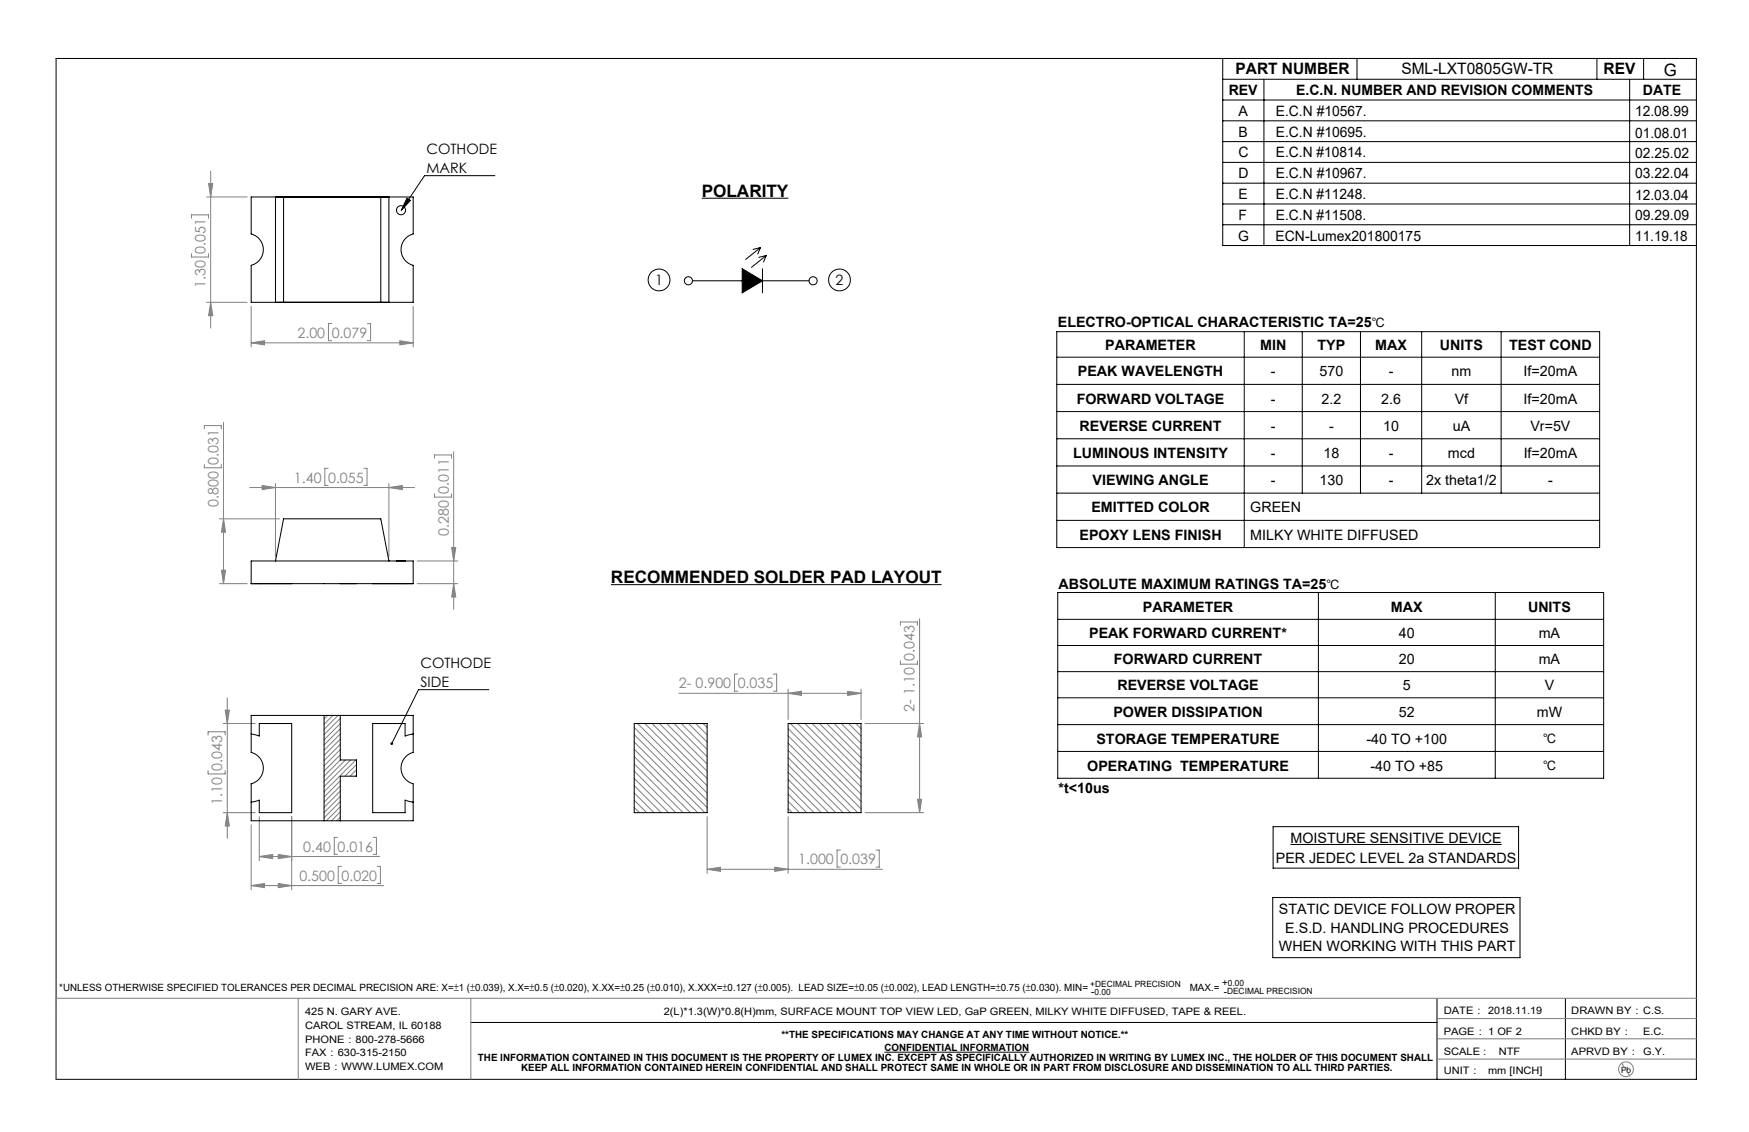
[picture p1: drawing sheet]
<svg xmlns="http://www.w3.org/2000/svg" width="432mm" height="279mm" viewBox="0 0 432 279" stroke-linecap="round" stroke-linejoin="round" font-family="sans-serif">
<g fill="none" stroke="#000" stroke-width=".25">
<path d="M13.9 14.4h404.9v252h-404.9zM301.9 14.4v46.2h116.9M301.9 19.6h116.9M312 19.6v41M335 14.4v5.2M394.3 14.4v5.2M402.3 19.6v41M405.8 14.4v5.2M301.9 24.7h116.9M301.9 29.8h116.9M301.9 35h116.9M100.5 48.9l.8 .6-2.2 2.4z"/>
<path d="M122.2 43.4h-17.4l-5.7 8.5M173.2 48.9h21.4M301.9 55.5h116.9M301.9 40.1h116.9M301.9 45.2h116.9M301.9 50.3h116.9M171 69.3h12.2M183.2 66.3l5 3-5 3zM187.8 61.1l-3.7 2.9M187.8 61.1l-1.9 .5M187.8 61.1l-.7 1.6M188.2 69.3h11.5"/>
<path d="M188.2 66.3v6M189.2 63.1l-3.7 2.9M189.2 63.1l-.7 1.6M189.2 63.1l-1.8 .4M260.9 81.9h134v53.3h-134zM260.9 88.2h134M260.9 94.9h134M307.2 81.9v53.3M321.5 81.9v39.8M335.9 81.9v39.8M351 81.9v39.8M370.6 81.9v39.8"/>
<path d="M260.9 101.6h134M260.9 108.3h134M260.9 115h134M260.9 121.7h134M260.9 128.4h134M150.8 144.3h81.6M261.1 146.2h134.8v45.9h-134.8zM261.1 152.9h134.8M261.1 159.3h134.8M325.5 146.2v45.9M369.2 146.2v45.9M120.7 170.2h-17.4l-6.6 13.3"/>
<path d="M261.1 165.8h134.8M261.1 172.2h134.8M261.1 178.9h134.8M261.1 185.5h134.8M314.3 204h60.6v10.3h-60.6zM318.6 208.4h52.1M314.2 221.5h61.1v14.9h-61.1zM116.2 252.4h238.6M218.4 259.7h35.7M354.8 246.4v20M386.5 246.4v20"/>
<circle cx="162.7" cy="69.1" r="2.69"/>
<circle cx="170" cy="69.3" r="1"/>
<circle cx="200.7" cy="69.3" r="1"/>
<circle cx="207.3" cy="69.1" r="2.69"/>
</g>
<path d="M183.2 66.3l5 3-5 3z" fill="#000"/>
<g fill="none" stroke="#808080" stroke-width=".25">
<path d="M47.3 53.8v-.8h4.2v.8M51 48.6h10M51.5 45.3h1l-.5 3.3zM52 42.3v38.7M47.3 62.6v.8h4.2v-.8M51 74.6h10M52 74.6l.5 3.3h-1zM62 75.6v10M81.9 79.9h-.8v4.2h.8M90.7 79.9h.8v4.2h-.8M102 75.6v10M62 84.6h40"/>
<path d="M62 84.6l3.3-.5v1zM98.7 84.1l3.3 .5-3.3 .5zM50.4 105.9v-.8h4.2v.8M50.4 114.7v.8h4.2v-.8M55.2 104.2v39.9M64.7 119.8l3.3 .5-3.3 .5zM68 119.3v18.2M81 115.6h-.8v4.2h.8M89.8 115.6h.8v4.2h-.8M96 119.3v18.2M107.3 113.1v-.8h4.2v.8M112 111.5v38.9"/>
<path d="M54.2 128.1h14.8M55.2 128.1l.5 3.3h-1zM61.7 120.3h40.7M96 120.3l3.3-.5v1zM103 138.5h10M107.3 121.9v.8h4.2v-.8M111.5 135.2h1l-.5 3.3zM54.2 144.1h6.8M54.7 140.8h1l-.5 3.3zM103 144.1h10M112 144.1l.5 3.3h-1zM222.3 154.3v-.8h4.2v.8"/>
<path d="M227 152.7v47.9M55.1 178.6h7.9M55.6 175.3h1l-.5 3.3zM56.1 172.2v34.7M80.9 176.6l-.9 .9M82.2 176.6l-2.2 2.2M83.5 176.6l-3.5 3.4M84 177.3l-4 4M84 178.6l-4 4M84 179.9l-4 4M156.6 179.5l18 18M157.4 178.6l17.2 17.1"/>
<path d="M159.2 178.6l15.4 15.3M161 178.6l13.6 13.6M162.8 178.6l11.8 11.8M164.6 178.6l10 10M166.4 178.6l8.2 8.2M167.6 171.1h45M168.2 178.6l6.4 6.4M170 178.6l4.6 4.6M171.8 178.6l2.8 2.8M173.6 178.6l1 1M182.1 166.4h-.8v4.2h.8M190.9 166.4h.8v4.2h-.8"/>
<path d="M194.6 179.8l18 18M194.6 170.1v7.5M194.6 171.1l3.3-.5v1zM195.1 178.6l17.5 17.4M196.9 178.6l15.7 15.6M198.7 178.6l13.9 13.8M200.5 178.6l12.1 12M202.3 178.6l10.3 10.2M204.1 178.6l8.5 8.4M205.9 178.6l6.7 6.7M207.7 178.6l4.9 4.9M209.3 170.6l3.3 .5-3.3 .5z"/>
<path d="M209.5 178.6l3.1 3.1M211.3 178.6l1.3 1.3M212.6 170.1v7.5M213.6 178.6h14.4M222.3 163.1v.8h4.2v-.8M227 178.6l.5 3.3h-1zM51.4 181.4v-.8h4.2v.8M51.4 190.2v.8h4.2v-.8M84 181.2l-4 4M84 182.4l-4 4M84 183.7l-4 4M84 185l-4 4"/>
<path d="M84 186.3l-4 4M84 187.6l-4 4M84 192.7l-4 4M84 194l-4 4M84 195.3l-4 4M84 196.6l-4 4M84 197.8l-4 4M84 199.1l-3.4 3.5M85.3 187.6l-5.3 5.3M86.6 187.6l-6.6 6.5M87.9 187.6l-7.9 7.8M88 188.7l-2.9 2.9"/>
<path d="M88 190l-1.6 1.6M88 191.3l-.3 .3M156.6 192.1l8.4 8.5M156.6 190.3l10.2 10.3M156.6 188.5l12 12.1M156.6 186.7l13.8 13.9M156.6 184.9l15.6 15.7M156.6 183.1l17.4 17.5M156.6 181.3l18 18M156.6 199.3l1.3 1.3M156.6 197.5l3.1 3.1M156.6 195.7l4.9 4.9"/>
<path d="M156.6 193.9l6.6 6.7M194.6 187l13.5 13.6M194.6 185.2l15.3 15.4M194.6 183.4l17.1 17.2M194.6 181.6l18 18M194.6 199.6l1 1M194.6 197.8l2.8 2.8M194.6 196l4.6 4.6M194.6 194.2l6.4 6.4M194.6 192.4l8.2 8.2M194.6 190.6l10 10M194.6 188.8l11.8 11.8"/>
<path d="M226.5 197.3h1l-.5 3.3zM55.1 200.6h7.9M56.1 200.6l.5 3.3h-1zM62 203.6v16M62 218.6h32.7M62 218.6l3.3-.5v1zM64 201.6v10.8M64 211.4h29.7M64 211.4l3.3-.5v1zM68.7 218.1l3.3 .5-3.3 .5zM68.7 210.9l3.3 .5-3.3 .5zM72 201.6v18"/>
<path d="M83.3 206.7h-.8v4.2h.8M84 200.4l-2.2 2.2M84 201.7l-.9 .9M84.3 213.8h-.8v4.2h.8M92.1 206.7h.8v4.2h-.8M93.1 213.8h.8v4.2h-.8M174.6 214.6l3.3-.6v1.1zM174.6 201.6v14M174.6 214.6h43.3M191.3 214l3.3 .6-3.3 .5zM194.6 201.6v14M207.5 209.8h-.8v4.2h.8"/>
<path d="M213.6 200.6h14.4M216.3 209.8h.8v4.2h-.8M73.6 246.4v20M116.2 246.4v20M354.8 256.4h64M354.8 251.4h64M418.8 246.4h-404.9v20M354.8 261.4h64M400.4 262.4l1.9 3.1"/>
<circle cx="401.4" cy="263.9" r="1.83"/>
</g>
<path d="M96.5 183.3l-.1 .3 .2 .2 .1-.3-.1 .3a.34 .34 0 0 0 .4-.3 .34 .34 0 0 0-.5-.2zM100.5 48.9l.8 .6-2.2 2.4z" fill="#000"/>
<g fill="#808080">
<path d="M191.3 214l3.3 .6-3.3 .5zM174.6 214.6l3.3-.6v1.1zM209.3 170.6l3.3 .5-3.3 .5zM194.6 171.1l3.3-.5v1zM98.7 84.1l3.3 .5-3.3 .5zM62 84.6l3.3-.5v1z"/>
<path d="M68.7 218.1l3.3 .5-3.3 .5zM62 218.6l3.3-.5v1zM68.7 210.9l3.3 .5-3.3 .5zM64 211.4l3.3-.5v1z"/>
<path d="M96 120.3l3.3-.5v1zM64.7 119.8l3.3 .5-3.3 .5z"/>
<path d="M54.7 140.8h1l-.5 3.3zM55.2 128.1l.5 3.3h-1z"/>
<path d="M55.6 175.3h1l-.5 3.3zM56.1 200.6l.5 3.3h-1z"/>
<path d="M227 178.6l.5 3.3h-1zM226.5 197.3h1l-.5 3.3zM111.5 135.2h1l-.5 3.3zM112 144.1l.5 3.3h-1zM51.5 45.3h1l-.5 3.3zM52 74.6l.5 3.3h-1z"/>
</g>
<g fill="none" stroke="#000" stroke-width=".25">
<path d="M62 48.6h40v9.1a4 4 0 0 0-3 3.9 4 4 0 0 0 3 3.9v9.1h-40v-9.1a4 4 0 0 0 3-3.9 4 4 0 0 0-3-3.9zM68 48.6h2v26h-2zM94 48.6h2v26h-2zM68 138.5l2-10.4h24l2 10.4M97.9 138.5h2.2M97.9 138.5h.1M100.1 138.5h.1M62 144.1h2M62 144.1v-5.6h40v5.6M62 144.1h40M64 144.1h.1M72 144.1h.1"/>
<path d="M80 144.1h.1M84 144.1h.1M88 144.1h.1M92 144.1h.1M100 144.1h2M100 144.1h.1M62 176.6h40v9.1a4 4 0 0 0-3 3.9 4 4 0 0 0 3 3.9v9.1h-40v-9.1a4 4 0 0 0 3-3.9 4 4 0 0 0-3-3.9zM80 176.6v26M84 176.6v11h4v4h-4v11M156.6 178.6h18v22h-18zM194.6 178.6h18v22h-18zM62 181.2l2 .5v-3.1h8v22h-8v-3.1l-2 .5"/>
<path d="M102 181.2l-2 .5v-3.1h-8v22h8v-3.1l2 .5"/>
<circle cx="99" cy="51.9" r="1.12"/>
</g>
<g font-size="4.2">
<text x="410.8" y="18.7">G</text>
<text x="173.2" y="48.5">POLARITY</text>
<text x="150.8" y="143.9">RECOMMENDED SOLDER PAD LAYOUT</text>
</g>
<g font-size="3.9">
<text x="305" y="18.4">PART NUMBER</text>
<text x="346" y="18.4">SML-LXT0805GW-TR</text>
<text x="395.9" y="18.4">REV</text>
</g>
<g font-size="3.5">
<text x="303.3" y="23.5">REV</text>
<text x="320" y="23.5">E.C.N. NUMBER AND REVISION COMMENTS</text>
<text x="405.6" y="23.3">DATE</text>
<text x="305.7" y="28.6">A</text>
<text x="315" y="28.6">E.C.N #10567.</text>
<text x="403.7" y="28.6">12.08.99</text>
<text x="305.7" y="33.7">B</text>
<text x="315" y="33.7">E.C.N #10695.</text>
<text x="403.7" y="33.9">01.08.01</text>
<text x="105.3" y="38.1">COTHODE</text>
<text x="305.7" y="38.8">C</text>
<text x="315" y="38.8">E.C.N #10814.</text>
<text x="403.7" y="39">02.25.02</text>
<text x="105.3" y="42.6">MARK</text>
<text x="305.7" y="43.9">D</text>
<text x="315" y="43.9">E.C.N #10967.</text>
<text x="403.7" y="44">03.22.04</text>
<text x="305.7" y="49.2">E</text>
<text x="315" y="49.2">E.C.N #11248.</text>
<text x="403.7" y="49.3">12.03.04</text>
<text x="305.6" y="59.5">G</text>
<text x="305.7" y="54.3">F</text>
<text x="314.9" y="59.5">ECN-Lumex201800175</text>
<text x="315" y="54.3">E.C.N #11508.</text>
<text x="403.7" y="54.3">09.29.09</text>
<text x="403.7" y="59.4">11.19.18</text>
<text x="161.7" y="70.4">1</text>
<text x="206.3" y="70.4">2</text>
<text x="261.2" y="80.6">ELECTRO-OPTICAL CHARACTERISTIC TA=25℃</text>
<text x="272.9" y="86.4">PARAMETER</text>
<text x="311.1" y="86.4">MIN</text>
<text x="325.3" y="86.4">TYP</text>
<text x="339.5" y="86.4">MAX</text>
<text x="355.5" y="86.4">UNITS</text>
<text x="372.6" y="86.4">TEST COND</text>
<text x="266.1" y="92.9">PEAK WAVELENGTH</text>
<text x="313.8" y="92.9">-</text>
<text x="325.8" y="92.9">570</text>
<text x="342.9" y="92.9">-</text>
<text x="358.4" y="92.9">nm</text>
<text x="376.2" y="92.9">If=20mA</text>
<text x="265.8" y="99.6">FORWARD VOLTAGE</text>
<text x="313.8" y="99.6">-</text>
<text x="326.3" y="99.6">2.2</text>
<text x="341" y="99.6">2.6</text>
<text x="359.1" y="99.6">Vf</text>
<text x="376.2" y="99.6">If=20mA</text>
<text x="266.5" y="106.3">REVERSE CURRENT</text>
<text x="313.8" y="106.3">-</text>
<text x="328.1" y="106.3">-</text>
<text x="341.5" y="106.3">10</text>
<text x="358.7" y="106.3">uA</text>
<text x="377.8" y="106.3">Vr=5V</text>
<text x="265" y="113.1">LUMINOUS INTENSITY</text>
<text x="313.8" y="113.1">-</text>
<text x="326.8" y="113.1">18</text>
<text x="342.9" y="113.1">-</text>
<text x="357.5" y="113.1">mcd</text>
<text x="376.2" y="113.1">If=20mA</text>
<text x="269.8" y="119.8">VIEWING ANGLE</text>
<text x="313.8" y="119.8">-</text>
<text x="325.8" y="119.8">130</text>
<text x="342.9" y="119.8">-</text>
<text x="352.1" y="119.8">2x theta1/2</text>
<text x="382.2" y="119.8">-</text>
<text x="269.5" y="126.5">EMITTED COLOR</text>
<text x="308.7" y="126.5">GREEN</text>
<text x="266.5" y="133.2">EPOXY LENS FINISH</text>
<text x="308.7" y="133.2">MILKY WHITE DIFFUSED</text>
<text x="261.3" y="145.4">ABSOLUTE MAXIMUM RATINGS TA=25℃</text>
<text x="282.1" y="151">PARAMETER</text>
<text x="343.4" y="151">MAX</text>
<text x="377.2" y="151">UNITS</text>
<text x="268.9" y="157.5">PEAK FORWARD CURRENT*</text>
<text x="345.4" y="157.5">40</text>
<text x="379.9" y="157.5">mA</text>
<text x="103.8" y="165">COTHODE</text>
<text x="275" y="163.9">FORWARD CURRENT</text>
<text x="345.4" y="163.9">20</text>
<text x="379.9" y="163.9">mA</text>
<text x="103.8" y="169.5">SIDE</text>
<text x="275.9" y="170.4">REVERSE VOLTAGE</text>
<text x="346.3" y="170.4">5</text>
<text x="381.4" y="170.4">V</text>
<text x="274.9" y="176.9">POWER DISSIPATION</text>
<text x="345.4" y="176.9">52</text>
<text x="379.4" y="176.9">mW</text>
<text x="270.7" y="183.6">STORAGE TEMPERATURE</text>
<text x="337.4" y="183.6">-40 TO +100</text>
<text x="268.4" y="190.2">OPERATING TEMPERATURE</text>
<text x="338.4" y="190.2">-40 TO +85</text>
<text x="261.4" y="195.7">*t&lt;10us</text>
<text x="318.6" y="208.1">MOISTURE SENSITIVE DEVICE</text>
<text x="315" y="212.9">PER JEDEC LEVEL 2a STANDARDS</text>
<text x="315.8" y="225.7">STATIC DEVICE FOLLOW PROPER</text>
<text x="317.3" y="230.2">E.S.D. HANDLING PROCEDURES</text>
<text x="315.8" y="234.8">WHEN WORKING WITH THIS PART</text>
</g>
<g font-size="3.5" fill="#808080">
<text x="50.8" y="62.6" transform="rotate(-90 50.8 62.6)">0.051</text>
<text x="50.8" y="71.1" transform="rotate(-90 50.8 71.1)">1.30</text>
<text x="73.4" y="83.4">2.00</text>
<text x="81.9" y="83.4">0.079</text>
<text x="53.9" y="114.7" transform="rotate(-90 53.9 114.7)">0.031</text>
<text x="72.6" y="119.1">1.40</text>
<text x="81" y="119.1">0.055</text>
<text x="53.9" y="125.1" transform="rotate(-90 53.9 125.1)">0.800</text>
<text x="110.8" y="121.9" transform="rotate(-90 110.8 121.9)">0.011</text>
<text x="110.8" y="132.3" transform="rotate(-90 110.8 132.3)">0.280</text>
<text x="225.8" y="163.1" transform="rotate(-90 225.8 163.1)">0.043</text>
<text x="167.6" y="169.9">2- 0.900</text>
<text x="182.1" y="169.9">0.035</text>
<text x="225.8" y="175.7" transform="rotate(-90 225.8 175.7)">2- 1.10</text>
<text x="54.9" y="190.2" transform="rotate(-90 54.9 190.2)">0.043</text>
<text x="54.9" y="198.7" transform="rotate(-90 54.9 198.7)">1.10</text>
<text x="74.9" y="210.2">0.40</text>
<text x="83.3" y="210.2">0.016</text>
<text x="197.1" y="213.3">1.000</text>
<text x="207.5" y="213.3">0.039</text>
<text x="73.9" y="217.3">0.500</text>
<text x="84.3" y="217.3">0.020</text>
</g>
<g font-size="3.2">
<text x="380.9" y="183.5">℃</text>
<text x="380.9" y="190.1">℃</text>
</g>
<g font-size="2.5">
<text x="14.6" y="244.7">*UNLESS OTHERWISE SPECIFIED TOLERANCES PER DECIMAL PRECISION ARE: X=±1 (±0.039), X.X=±0.5 (±0.020), X.XX=±0.25 (±0.010), X.XXX=±0.127 (±0.005). LEAD SIZE=±0.05 (±0.002), LEAD LENGTH=±0.75 (±0.030). MIN=</text>
<text x="269.4" y="245.6">-</text>
<text x="293.7" y="244.7">MAX.=</text>
<text x="301.7" y="243.5">+</text>
<text x="302.1" y="245.5">-</text>
<text x="75.3" y="250.4">425 N. GARY AVE.</text>
<text x="163.9" y="250.4">2(L)*1.3(W)*0.8(H)mm, SURFACE MOUNT TOP VIEW LED, GaP GREEN, MILKY WHITE DIFFUSED, TAPE &amp; REEL.</text>
<text x="356.4" y="250.2">DATE： 2018.11.19</text>
<text x="387.9" y="250.2">DRAWN BY：C.S.</text>
<text x="75.3" y="253.9">CAROL STREAM, IL 60188</text>
<text x="75.3" y="257.3">PHONE：800-278-5666</text>
<text x="192.9" y="256.2">**THE SPECIFICATIONS MAY CHANGE AT ANY TIME WITHOUT NOTICE.**</text>
<text x="356.4" y="255.4">PAGE： 1 OF 2</text>
<text x="387.9" y="255.4">CHKD BY：</text>
<text x="405.7" y="255.4">E.C.</text>
<text x="75.3" y="260.8">FAX：630-315-2150</text>
<text x="118" y="261.9">THE INFORMATION CONTAINED IN THIS DOCUMENT IS THE PROPERTY OF LUMEX INC. EXCEPT AS SPECIFICALLY AUTHORIZED IN WRITING BY LUMEX INC., THE HOLDER OF THIS DOCUMENT SHALL</text>
<text x="218.4" y="259.5">CONFIDENTIAL INFORMATION</text>
<text x="356.4" y="260.5">SCALE :</text>
<text x="370" y="260.5">NTF</text>
<text x="387.9" y="260.5">APRVD BY： G.Y.</text>
<text x="75.3" y="264.2">WEB：WWW.LUMEX.COM</text>
<text x="128.6" y="264.4">KEEP ALL INFORMATION CONTAINED HEREIN CONFIDENTIAL AND SHALL PROTECT SAME IN WHOLE OR IN PART FROM DISCLOSURE AND DISSEMINATION TO ALL THIRD PARTIES.</text>
<text x="356.4" y="265.1">UNIT：</text>
<text x="367.4" y="265.1">mm [INCH]</text>
</g>
<g font-size="2.1">
<text x="269.2" y="243.5">+DECIMAL PRECISION</text>
<text x="270.2" y="245.6">0.00</text>
<text x="302.9" y="245.5">DECIMAL PRECISION</text>
<text x="303.2" y="243.5">0.00</text>
<text x="400.2" y="264.7">Pb</text>
</g>
</svg>
